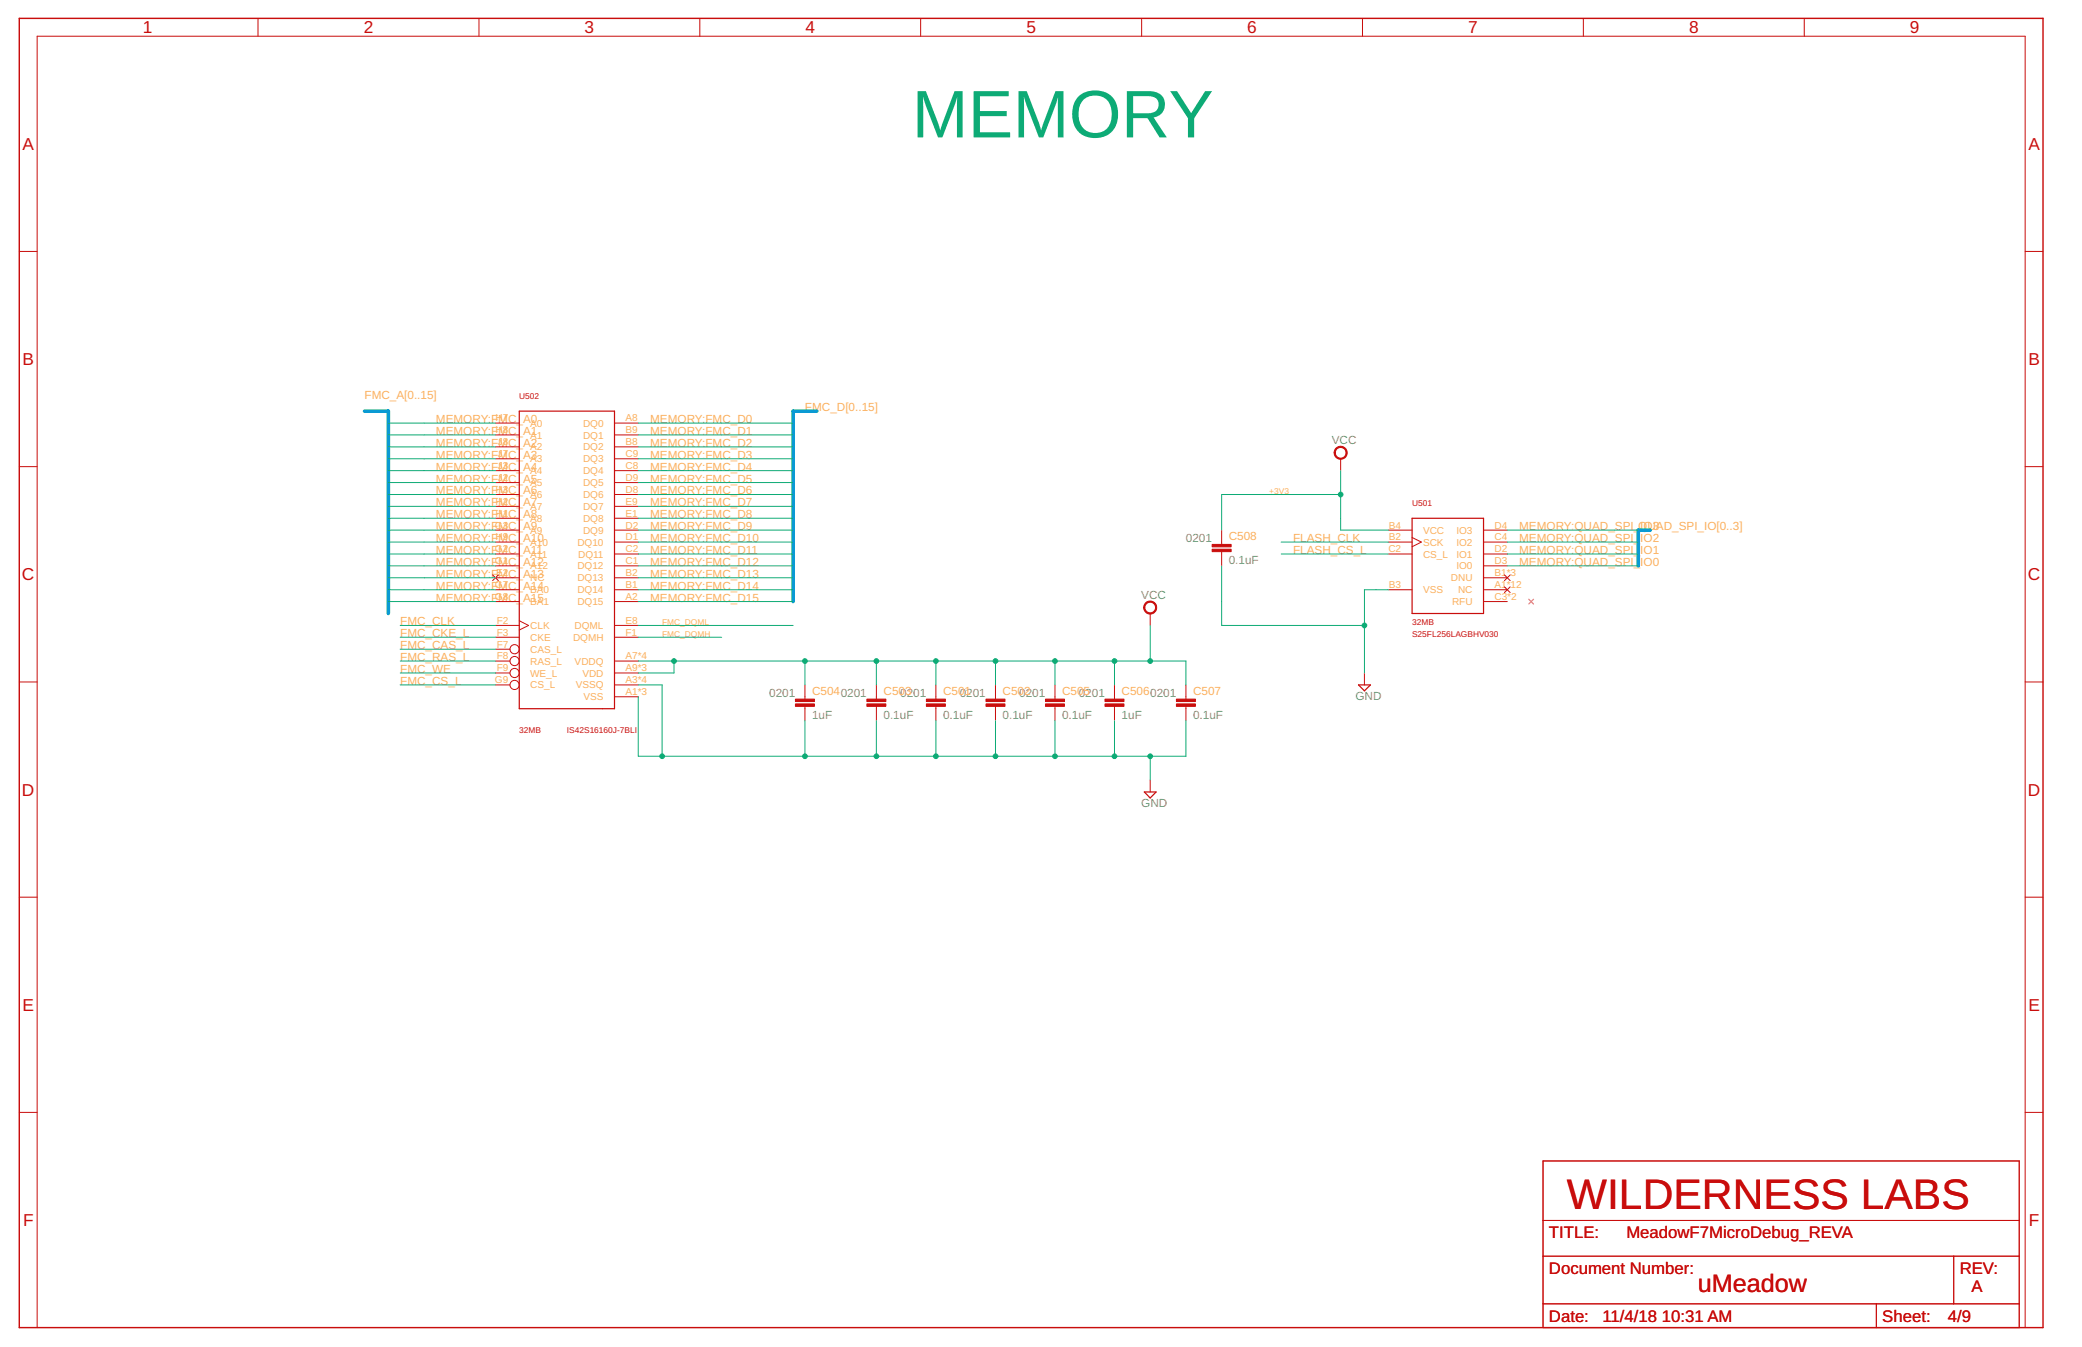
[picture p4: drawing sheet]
<svg xmlns="http://www.w3.org/2000/svg" width="432mm" height="279mm" viewBox="0 0 432 279" stroke-linecap="round" stroke-linejoin="round" font-family="sans-serif">
<path d="M317.1 124.3l1 1M318.1 124.3l-1 1" fill="none" stroke="#f0f" stroke-width=".25"/>
<g fill="none" stroke="#c90d0c" stroke-width=".21">
<path d="M53.5 3.8v3.7M99.3 3.8v3.7M145.1 3.8v3.7M190.9 3.8v3.7M236.8 3.8v3.7M282.6 3.8v3.7M328.4 3.8v3.7M374.2 3.8v3.7M4 52.2h3.7M420 52.2h3.7M4 96.8h3.7M102.8 87.8h4.9"/>
<path d="M102.8 90.2h4.9M102.8 92.7h4.9M102.8 95.2h4.9M102.8 97.6h4.9M127.4 87.8h5M127.4 90.2h5M127.4 92.7h5M127.4 95.2h5M127.4 97.6h5M278 95.2v2.4M420 96.8h3.7M102.2 119.3l1.2 1.1"/>
<path d="M102.8 110h4.9M102.8 112.4h4.9M102.8 114.9h4.9M102.8 117.4h4.9M102.8 119.8h4.9M102.8 100.1h4.9M102.8 102.6h4.9M102.8 105h4.9M102.8 107.5h4.9M103.4 119.3l-1.2 1.1M127.4 110h5M127.4 112.4h5"/>
<path d="M127.4 114.9h5M127.4 117.4h5M127.4 119.8h5M127.4 100.1h5M127.4 102.6h5M127.4 105h5M127.4 107.5h5M253.4 110v2.9M253.4 114.4v3M287.9 110h5M287.9 112.4h5M287.9 114.9h5"/>
<path d="M292.9 111.5l1.9 .9-1.9 1M307.7 110h4.9M307.7 112.4h4.9M307.7 114.9h4.9M307.7 117.4h4.9M307.7 119.8h4.9M312 119.3l1.2 1.1M313.2 119.3l-1.2 1.1M102.8 122.3h4.9M102.8 124.8h4.9M102.8 129.7h4.9M102.8 132.2h4.9"/>
<path d="M102.8 134.7h3M102.8 137.1h3M102.8 139.6h3M107.7 128.8l1.9 .9-1.9 1M127.4 122.3h5M127.4 124.8h5M127.4 129.7h5M127.4 132.2h5M127.4 137.1h5M127.4 139.6h5M238.5 127.3v2.4M283 139.6v2.5"/>
<path d="M287.9 122.3h5M307.7 122.3h4.9M307.7 124.8h4.9M312 121.7l1.2 1.2M313.2 121.7l-1.2 1.2M4 141.5h3.7M102.8 142.1h3M127.4 142.1h5M127.4 144.5h5M166.9 142.1v2.9M166.9 146.5v3M181.8 142.1v2.9"/>
<path d="M181.8 146.5v3M194.1 142.1v2.9M194.1 146.5v3M206.5 142.1v2.9M206.5 146.5v3M218.8 142.1v2.9M218.8 146.5v3M231.1 142.1v2.9M231.1 146.5v3M246 142.1v2.9M246 146.5v3M420 141.5h3.7"/>
<path d="M238.5 161.8v2.5M4 186.1h3.7M420 186.1h3.7M4 230.7h3.7M420 230.7h3.7M320 240.8h98.8v34.6h-98.8zM320 253.2h98.8M7.7 275.4v-267.9h412.3v267.9M320 260.6h98.8M320 270.4h98.8M389.1 270.4v5M405.2 260.6v9.8"/>
<circle cx="106.7" cy="134.7" r=".95"/>
<circle cx="106.7" cy="139.6" r=".95"/>
<circle cx="106.7" cy="137.1" r=".95"/>
<circle cx="106.7" cy="142.1" r=".95"/>
</g>
<path d="M107.7 85.3h19.7v61.7h-19.7zM292.9 107.5h14.8v19.8h-14.8zM281.7 142.1h2.5l-1.2 1.2zM237.3 164.3h2.5l-1.3 1.2z" fill="none" stroke="#c90d0c" stroke-width=".25"/>
<path d="M4 3.8h419.7v271.6h-419.7z" fill="none" stroke="#c90d0c" stroke-width=".3"/>
<g fill="#c90d0c" stroke="#c90d0c" stroke-width=".21">
<path d="M277.1 93a1.36 1.36 0 0 1 2.1 .2 1.36 1.36 0 0 1-.8 2 1.36 1.36 0 0 1-1.7-1.3h.2a1.11 1.11 0 0 1 1.7-.9 1.11 1.11 0 0 1 .1 1.9 1.11 1.11 0 0 1-1.7-.7l-.1-.3h-.2z" fill-rule="evenodd"/>
<path d="M237.6 125.1a1.36 1.36 0 0 1 2.1 .2 1.36 1.36 0 0 1-.8 2 1.36 1.36 0 0 1-1.7-1.3h.2a1.11 1.11 0 0 1 1.6-1 1.11 1.11 0 0 1 .3 1.8 1.11 1.11 0 0 1-1.8-.5l-.1-.3h-.2z" fill-rule="evenodd"/>
</g>
<g fill="#c90d0c" stroke="#c90d0c" stroke-width=".21">
<path d="M179.8 146h3.9v.5h-3.9z"/>
<path d="M179.8 145h3.9v.5h-3.9z"/>
<path d="M165 146h3.9v.5h-3.9z"/>
<path d="M165 145h3.9v.5h-3.9z"/>
<path d="M192.1 146h4v.5h-4z"/>
<path d="M192.1 145h4v.5h-4z"/>
<path d="M204.5 146h3.9v.5h-3.9z"/>
<path d="M204.5 145h3.9v.5h-3.9z"/>
<path d="M216.8 146h4v.5h-4z"/>
<path d="M216.8 145h4v.5h-4z"/>
<path d="M229.2 146h3.9v.5h-3.9z"/>
<path d="M229.2 145h3.9v.5h-3.9z"/>
<path d="M244 146h3.9v.5h-3.9z"/>
<path d="M244 145h3.9v.5h-3.9z"/>
<path d="M251.4 113.9h3.9v.5h-3.9z"/>
<path d="M251.4 112.9h3.9v.5h-3.9z"/>
</g>
<path d="M75.6 85.3h4.9v42M169.4 85.3h-4.9v39.5M342.2 110h-2.4v7.4" fill="none" stroke="#0598d7" stroke-width=".74"/>
<g fill="none" stroke="#0dab76" stroke-width=".21">
<path d="M80.5 87.8h22.3M80.5 90.2h22.3M80.5 92.7h22.3M80.5 95.2h22.3M80.5 97.6h22.3M132.4 87.8h32.1M132.4 90.2h32.1M132.4 92.7h32.1M132.4 95.2h32.1M132.4 97.6h32.1M278 97.6v12.4h9.9M80.5 100.1h22.3"/>
<path d="M80.5 102.6h22.3M80.5 105h22.3M80.5 107.5h22.3M80.5 110h22.3M80.5 112.4h22.3M80.5 114.9h22.3M80.5 117.4h22.3M80.5 119.8h22.3M132.4 100.1h32.1M132.4 102.6h32.1M132.4 105h32.1M132.4 107.5h32.1"/>
<path d="M132.4 110h32.1M132.4 112.4h32.1M132.4 114.9h32.1M132.4 117.4h32.1M132.4 119.8h32.1M253.4 117.4v12.3h29.6M265.7 112.4h22.2M265.7 114.9h22.2M278 102.6h-24.6v7.4M312.6 110h27.2M312.6 112.4h27.2M312.6 114.9h27.2"/>
<path d="M312.6 117.4h27.2M80.5 122.3h22.3M80.5 124.8h22.3M83 129.7h19.8M83 137.1h19.8M83 139.6h19.8M83 132.2h19.8M83 134.7h19.8M132.4 122.3h32.1M132.4 124.8h32.1M132.4 129.7h32.1M132.4 137.1h113.6v5"/>
<path d="M132.4 132.2h17.3M139.8 137.1v2.5h-7.4M166.9 137.1v5M181.8 137.1v5M194.1 137.1v5M206.5 137.1v5M218.8 137.1v5M231.1 137.1v5M238.5 129.7v7.4M287.9 122.3h-4.9v17.3M83 142.1h19.8M132.4 144.5v12.4h113.6v-7.4"/>
<path d="M132.4 142.1h4.9v14.8M166.9 149.5v7.4M181.8 149.5v7.4M194.1 149.5v7.4M206.5 149.5v7.4M218.8 149.5v7.4M231.1 149.5v7.4M238.5 156.9v4.9"/>
</g>
<g fill="#0dab76" stroke="#0dab76" stroke-width=".21">
<circle cx="283" cy="129.7" r=".49"/>
<circle cx="166.9" cy="156.9" r=".49"/>
<circle cx="181.8" cy="156.9" r=".49"/>
<circle cx="194.1" cy="156.9" r=".49"/>
<circle cx="206.5" cy="156.9" r=".49"/>
<circle cx="218.8" cy="156.9" r=".49"/>
<circle cx="231.1" cy="156.9" r=".49"/>
<circle cx="137.3" cy="156.9" r=".49"/>
<circle cx="238.5" cy="156.9" r=".49"/>
<circle cx="278" cy="102.6" r=".49"/>
<circle cx="166.9" cy="137.1" r=".49"/>
<circle cx="181.8" cy="137.1" r=".49"/>
<circle cx="194.1" cy="137.1" r=".49"/>
<circle cx="206.5" cy="137.1" r=".49"/>
<circle cx="218.8" cy="137.1" r=".49"/>
<circle cx="231.1" cy="137.1" r=".49"/>
<circle cx="139.8" cy="137.1" r=".49"/>
<circle cx="238.5" cy="137.1" r=".49"/>
</g>
<text font-size="13.9" fill="#0dab76" x="189.2" y="28.5">MEMORY</text>
<text font-size="8.8" fill="#c90d0c" x="325" y="250.7">WILDERNESS LABS</text>
<text font-size="5.2" fill="#c90d0c" x="352.1" y="268">uMeadow</text>
<g font-size="3.6" fill="#c90d0c">
<text x="29.6" y="6.9">1</text>
<text x="75.4" y="6.9">2</text>
<text x="121.2" y="6.9">3</text>
<text x="167" y="6.9">4</text>
<text x="212.9" y="6.9">5</text>
<text x="258.7" y="6.9">6</text>
<text x="304.5" y="6.9">7</text>
<text x="350.3" y="6.9">8</text>
<text x="396.1" y="6.9">9</text>
<text x="4.7" y="31.1">A</text>
<text x="420.7" y="31.1">A</text>
<text x="4.7" y="75.8">B</text>
<text x="420.7" y="75.8">B</text>
<text x="4.6" y="120.4">C</text>
<text x="420.6" y="120.4">C</text>
<text x="4.6" y="165">D</text>
<text x="420.6" y="165">D</text>
<text x="4.7" y="209.7">E</text>
<text x="420.7" y="209.7">E</text>
<text x="4.8" y="254.3">F</text>
<text x="420.8" y="254.3">F</text>
</g>
<g font-size="3.5" fill="#c90d0c">
<text x="321.3" y="256.9">TITLE:</text>
<text x="337.3" y="256.9">MeadowF7MicroDebug_REVA</text>
<text x="321.3" y="264.3">Document Number:</text>
<text x="406.4" y="264.3">REV:</text>
<text x="408.9" y="268">A</text>
<text x="321.3" y="274.1">Date:</text>
<text x="332.4" y="274.1">11/4/18</text>
<text x="344.7" y="274.1">10:31 AM</text>
<text x="390.4" y="274.1">Sheet:</text>
<text x="404" y="274.1">4/9</text>
</g>
<g font-size="2.4" fill="#fbaf5c">
<text x="75.6" y="82.8">FMC_A[0..15]</text>
<text x="90.4" y="87.8">MEMORY:FMC_A0</text>
<text x="134.9" y="87.8">MEMORY:FMC_D0</text>
<text x="166.9" y="85.3">FMC_D[0..15]</text>
<text x="90.4" y="90.2">MEMORY:FMC_A1</text>
<text x="90.4" y="92.7">MEMORY:FMC_A2</text>
<text x="90.4" y="95.2">MEMORY:FMC_A3</text>
<text x="134.9" y="90.2">MEMORY:FMC_D1</text>
<text x="134.9" y="92.7">MEMORY:FMC_D2</text>
<text x="134.9" y="95.2">MEMORY:FMC_D3</text>
<text x="90.4" y="97.6">MEMORY:FMC_A4</text>
<text x="90.4" y="100.1">MEMORY:FMC_A5</text>
<text x="134.9" y="97.6">MEMORY:FMC_D4</text>
<text x="134.9" y="100.1">MEMORY:FMC_D5</text>
<text x="90.4" y="102.6">MEMORY:FMC_A6</text>
<text x="90.4" y="105">MEMORY:FMC_A7</text>
<text x="90.4" y="107.5">MEMORY:FMC_A8</text>
<text x="134.9" y="102.6">MEMORY:FMC_D6</text>
<text x="134.9" y="105">MEMORY:FMC_D7</text>
<text x="134.9" y="107.5">MEMORY:FMC_D8</text>
<text x="90.4" y="110">MEMORY:FMC_A9</text>
<text x="90.4" y="112.4">MEMORY:FMC_A10</text>
<text x="134.9" y="110">MEMORY:FMC_D9</text>
<text x="134.9" y="112.4">MEMORY:FMC_D10</text>
<text x="254.8" y="112.1">C508</text>
<text x="268.2" y="112.4">FLASH_CLK</text>
<text x="315.1" y="110">MEMORY:QUAD_SPI_</text>
<text x="315.1" y="112.4">MEMORY:QUAD_SPI_</text>
<text x="339.8" y="110">QUAD_SPI_IO[0..3]</text>
<text x="340.2" y="110">IO3</text>
<text x="340.2" y="112.4">IO2</text>
<text x="90.4" y="114.9">MEMORY:FMC_A11</text>
<text x="90.4" y="117.4">MEMORY:FMC_A12</text>
<text x="90.4" y="119.8">MEMORY:FMC_A13</text>
<text x="134.9" y="114.9">MEMORY:FMC_D11</text>
<text x="134.9" y="117.4">MEMORY:FMC_D12</text>
<text x="134.9" y="119.8">MEMORY:FMC_D13</text>
<text x="268.2" y="114.9">FLASH_CS_L</text>
<text x="315.1" y="114.9">MEMORY:QUAD_SPI_</text>
<text x="315.1" y="117.4">MEMORY:QUAD_SPI_IO0</text>
<text x="340.2" y="114.9">IO1</text>
<text x="90.4" y="122.3">MEMORY:FMC_A14</text>
<text x="90.4" y="124.8">MEMORY:FMC_A15</text>
<text x="134.9" y="122.3">MEMORY:FMC_D14</text>
<text x="134.9" y="124.8">MEMORY:FMC_D15</text>
<text x="83" y="129.7">FMC_CLK</text>
<text x="83" y="132.2">FMC_CKE_L</text>
<text x="83" y="134.7">FMC_CAS_L</text>
<text x="83" y="137.1">FMC_RAS_L</text>
<text x="83" y="139.6">FMC_WE</text>
<text x="83" y="142.1">FMC_CS_L</text>
<text x="168.4" y="144.2">C5040201</text>
<text x="183.2" y="144.2">C5003201</text>
<text x="195.6" y="144.2">C5001201</text>
<text x="207.9" y="144.2">C5002201</text>
<text x="220.3" y="144.2">C5005201</text>
<text x="232.6" y="144.2">C5060201</text>
<text x="247.4" y="144.2">C507</text>
</g>
<g font-size="2.4" fill="#808080">
<text x="276.2" y="92.1">VCC</text>
<text x="246" y="112.4">0201</text>
<text x="254.8" y="117">0.1uF</text>
<text x="236.7" y="124.2">VCC</text>
<text x="159.5" y="144.5">0201</text>
<text x="168.4" y="149.1">1uF</text>
<text x="183.2" y="149.1">0.1uF</text>
<text x="195.6" y="149.1">0.1uF</text>
<text x="207.9" y="149.1">0.1uF</text>
<text x="220.3" y="149.1">0.1uF</text>
<text x="232.6" y="149.1">1uF</text>
<text x="247.4" y="149.1">0.1uF</text>
<text x="281.1" y="145.2">GND</text>
<text x="236.7" y="167.4">GND</text>
</g>
<g font-size="2.1" fill="#fbaf5c">
<text x="102.8" y="87.4">H7</text>
<text x="102.8" y="89.9">H8</text>
<text x="110" y="88.5">A0</text>
<text x="120.9" y="88.5">DQ0</text>
<text x="129.7" y="87.4">A8</text>
<text x="129.7" y="89.9">B9</text>
<text x="103.2" y="92.3">J8</text>
<text x="103.2" y="94.8">J7</text>
<text x="110" y="91">A1</text>
<text x="110" y="93.4">A2</text>
<text x="110" y="95.9">A3</text>
<text x="120.9" y="91">DQ1</text>
<text x="120.9" y="93.4">DQ2</text>
<text x="120.9" y="95.9">DQ3</text>
<text x="129.7" y="92.3">B8</text>
<text x="129.7" y="94.8">C9</text>
<text x="103.2" y="97.3">J3</text>
<text x="103.2" y="99.7">J2</text>
<text x="110" y="98.4">A4</text>
<text x="110" y="100.8">A5</text>
<text x="120.9" y="98.4">DQ4</text>
<text x="120.9" y="100.8">DQ5</text>
<text x="129.7" y="97.3">C8</text>
<text x="129.7" y="99.7">D9</text>
<text x="102.8" y="102.2">H3</text>
<text x="102.8" y="104.7">H2</text>
<text x="102.8" y="107.2">H1</text>
<text x="110" y="103.3">A6</text>
<text x="110" y="105.8">A7</text>
<text x="120.9" y="103.3">DQ6</text>
<text x="120.9" y="105.8">DQ7</text>
<text x="129.7" y="102.2">D8</text>
<text x="129.7" y="104.7">E9</text>
<text x="129.7" y="107.2">E1</text>
<text x="102.6" y="109.6">G3</text>
<text x="102.8" y="112.1">H9</text>
<text x="110" y="108.2">A8</text>
<text x="110" y="110.7">A9</text>
<text x="110" y="113.2">A10</text>
<text x="119.8" y="113.2">DQ10</text>
<text x="120.9" y="108.2">DQ8</text>
<text x="120.9" y="110.7">DQ9</text>
<text x="129.7" y="109.6">D2</text>
<text x="129.7" y="112.1">D1</text>
<text x="288" y="109.6">B4</text>
<text x="288" y="112.1">B2</text>
<text x="295.1" y="110.7">VCC</text>
<text x="295.1" y="113.2">SCK</text>
<text x="302.1" y="113.2">IO2</text>
<text x="302.1" y="110.7">IO3</text>
<text x="309.9" y="112.1">C4</text>
<text x="309.9" y="109.6">D4</text>
<text x="102.6" y="114.6">G2</text>
<text x="102.6" y="117">G1</text>
<text x="102.9" y="119.5">E2</text>
<text x="110" y="115.6">A11</text>
<text x="110" y="118.1">A12</text>
<text x="119.8" y="118.1">DQ12</text>
<text x="119.9" y="115.6">DQ11</text>
<text x="129.7" y="114.6">C2</text>
<text x="129.7" y="117">C1</text>
<text x="129.7" y="119.5">B2</text>
<text x="287.9" y="114.6">C2</text>
<text x="295.1" y="115.6">CS_L</text>
<text x="302.1" y="118.1">IO0</text>
<text x="302.1" y="115.6">IO1</text>
<text x="309.9" y="117">D3</text>
<text x="309.9" y="114.6">D2</text>
<text x="309.9" y="119.5">B1*3</text>
<text x="102.6" y="122">G7</text>
<text x="102.6" y="124.4">G8</text>
<text x="110" y="120.6">NC</text>
<text x="110" y="123.1">BA0</text>
<text x="110" y="125.5">BA1</text>
<text x="119.8" y="120.6">DQ13</text>
<text x="119.8" y="123.1">DQ14</text>
<text x="119.8" y="125.5">DQ15</text>
<text x="129.7" y="122">B1</text>
<text x="129.7" y="124.4">A2</text>
<text x="288" y="122">B3</text>
<text x="295.1" y="123.1">VSS</text>
<text x="300.9" y="120.6">DNU</text>
<text x="301.1" y="125.5">RFU</text>
<text x="302.4" y="123.1">NC</text>
<text x="309.9" y="122">A1*12</text>
<text x="309.9" y="124.4">C3*2</text>
<text x="103" y="129.4">F2</text>
<text x="103" y="131.8">F3</text>
<text x="110" y="130.5">CLK</text>
<text x="119.2" y="130.5">DQML</text>
<text x="129.7" y="129.4">E8</text>
<text x="129.7" y="131.8">F1</text>
<text x="103" y="134.3">F7</text>
<text x="103" y="136.8">F8</text>
<text x="110" y="132.9">CKE</text>
<text x="110" y="135.4">CAS_L</text>
<text x="110" y="137.9">RAS_L</text>
<text x="118.8" y="132.9">DQMH</text>
<text x="119.2" y="137.9">VDDQ</text>
<text x="129.7" y="136.8">A7*4</text>
<text x="102.6" y="141.7">G9</text>
<text x="103" y="139.2">F9</text>
<text x="110" y="140.3">WE_L</text>
<text x="110" y="142.8">CS_L</text>
<text x="119.4" y="142.8">VSSQ</text>
<text x="120.8" y="140.3">VDD</text>
<text x="129.7" y="139.2">A9*3</text>
<text x="129.7" y="141.7">A3*4</text>
<text x="121" y="145.3">VSS</text>
<text x="129.7" y="144.2">A1*3</text>
</g>
<g font-size="1.7" fill="#c90d0c">
<text x="107.7" y="82.8">U502</text>
<text x="292.9" y="105">U501</text>
<text x="292.9" y="129.7">32MB</text>
<text x="292.9" y="132.2">S25FL256LAGBHV030</text>
<text x="107.7" y="151.9">32MB</text>
<text x="117.6" y="151.9">IS42S16160J-7BLI</text>
</g>
<g font-size="1.7" fill="#fbaf5c">
<text x="263.2" y="102.6">+3V3</text>
<text x="137.3" y="129.7">FMC_DQML</text>
<text x="137.3" y="132.2">FMC_DQMH</text>
</g>
</svg>
